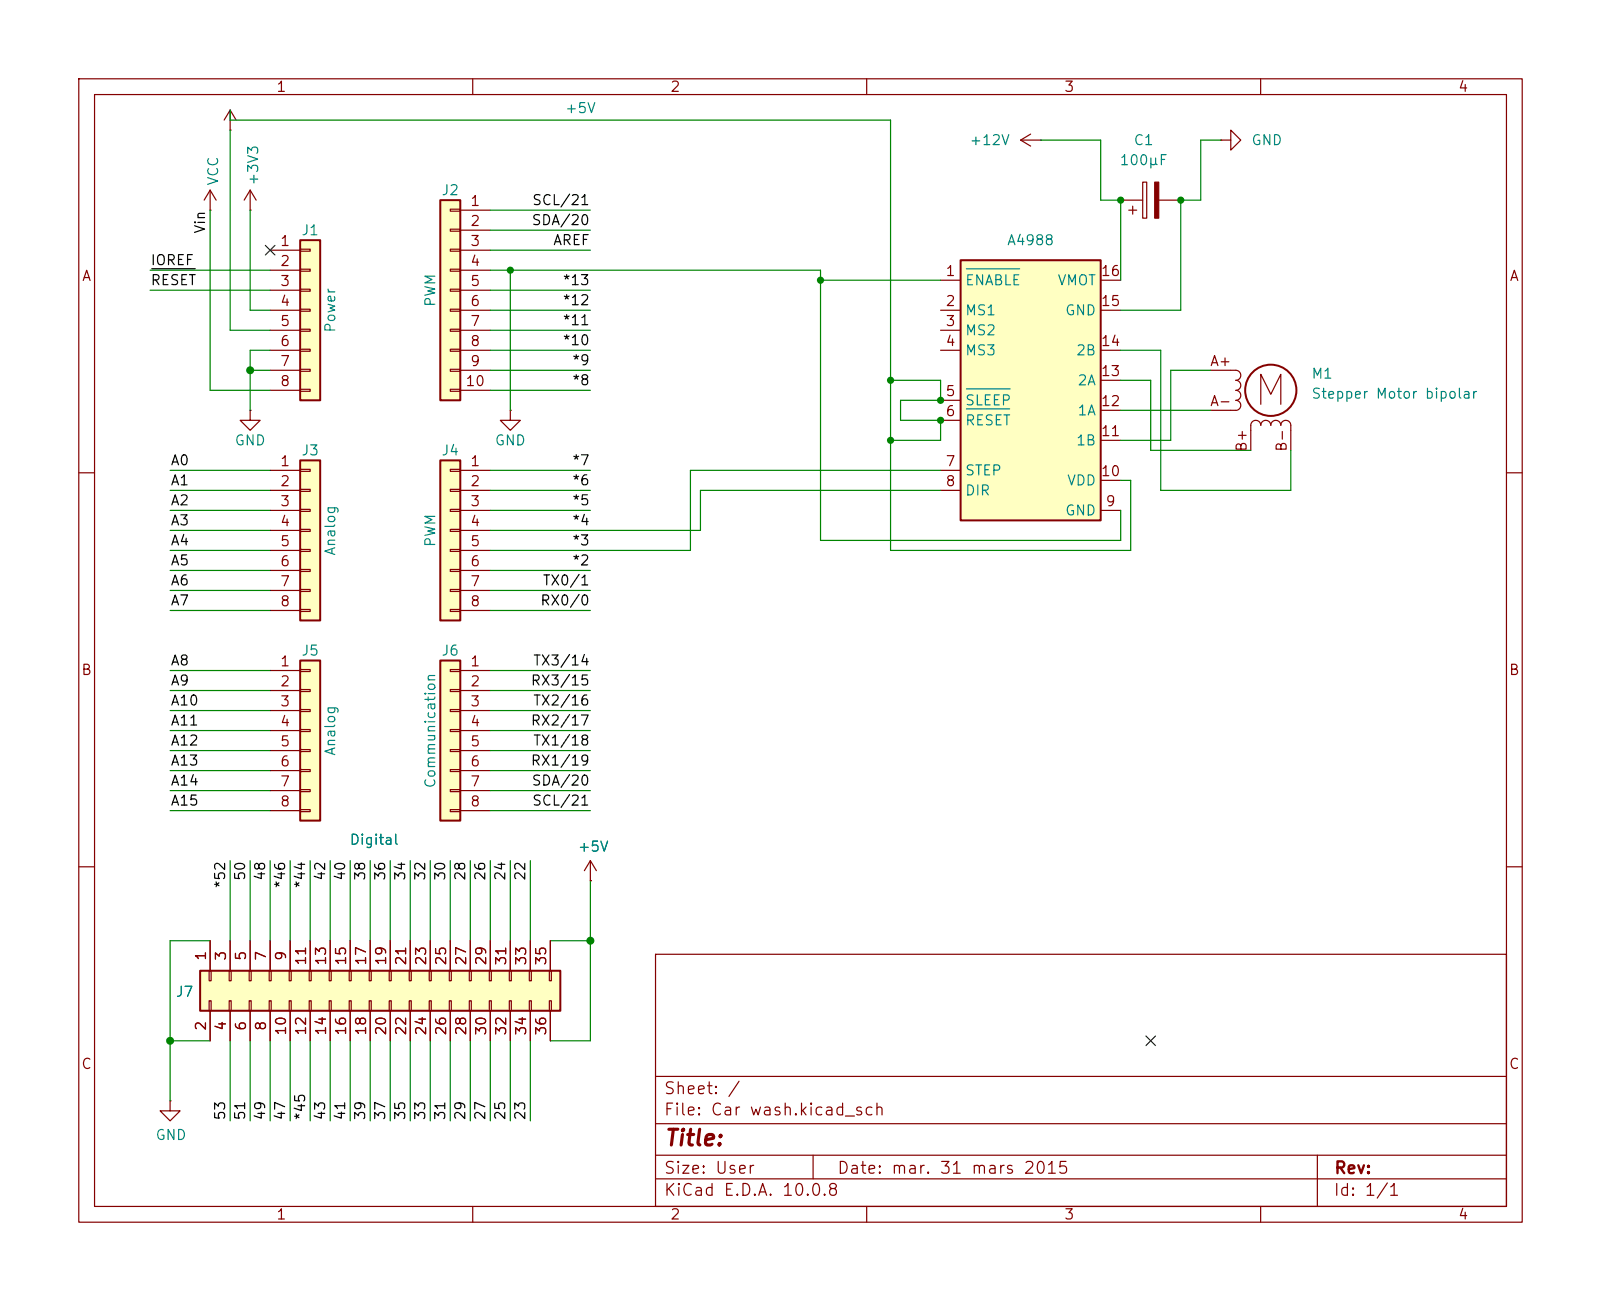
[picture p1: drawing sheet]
<svg xmlns="http://www.w3.org/2000/svg" width="203mm" height="165mm" viewBox="0 0 203 165" stroke-linecap="round" stroke-linejoin="round" font-family="sans-serif">
<g fill="none" stroke="#840000" stroke-width=".15">
<path d="M10 10h183.2v145.1h-183.2zM12 12h179.2v141.1h-179.2zM60 10v2M110 10v2M160 10v2M31.7 26.7h.1M31.7 24.1l-.7 1.3M31.7 24.1l.8 1.3M31.7 24.1v2.6M31.7 52.1v1.2h1.3l-1.3 1.3-1.2-1.3h1.2M31.7 52.1h.1M10 60h2"/>
<path d="M191.2 60h2M10 110h2M191.2 110h2M83.2 121.1h108v32h-108zM83.2 136.6h108M60 153.1v2M83.2 149.6h108M83.2 146.6h108M83.2 142.6h108M103.2 146.6v3M110 153.1v2M160 153.1v2"/>
<path d="M167.2 146.6v6.5"/>
</g>
<path d="M38.1 30.5h2.5v20.3h-2.5z" fill="#ffffc2"/>
<path d="M38.1 30.5h2.5v20.3h-2.5z" fill="none" stroke="#840000" stroke-width=".25"/>
<g fill="none" stroke="#840000" stroke-width=".15">
<path d="M34.3 31.8h3.8M34.3 34.3h3.8M34.3 36.8h3.8M34.3 39.4h3.8M38.1 31.6h1.3v.3h-1.3zM38.1 34.2h1.3v.2h-1.3zM38.1 36.7h1.3v.3h-1.3zM38.1 39.2h1.3v.3h-1.3zM34.3 41.9h3.8M34.3 44.5h3.8M34.3 47h3.8M34.3 49.5h3.8"/>
<path d="M38.1 41.8h1.3v.2h-1.3zM38.1 44.3h1.3v.3h-1.3zM38.1 46.9h1.3v.2h-1.3zM38.1 49.4h1.3v.3h-1.3zM74.9 111.8h.1M74.9 109.2l-.7 1.3M74.9 109.2l.8 1.3M74.9 109.2v2.6"/>
</g>
<path d="M55.9 25.4h2.5v25.4h-2.5z" fill="#ffffc2"/>
<path d="M55.9 25.4h2.5v25.4h-2.5z" fill="none" stroke="#840000" stroke-width=".25"/>
<g fill="none" stroke="#840000" stroke-width=".15">
<path d="M57.1 26.5h1.3v.3h-1.3zM57.1 29.1h1.3v.2h-1.3zM57.1 31.6h1.3v.3h-1.3zM57.1 34.2h1.3v.2h-1.3zM57.1 36.7h1.3v.3h-1.3zM57.1 39.2h1.3v.3h-1.3zM58.4 26.7h3.8M58.4 29.2h3.8M58.4 31.8h3.8M58.4 34.3h3.8M58.4 36.8h3.8M58.4 39.4h3.8"/>
<path d="M57.1 41.8h1.3v.2h-1.3zM57.1 44.3h1.3v.3h-1.3zM57.1 46.9h1.3v.2h-1.3zM57.1 49.4h1.3v.3h-1.3zM58.4 41.9h3.8M58.4 44.5h3.8M58.4 47h3.8M58.4 49.5h3.8M64.8 52.1v1.2h1.2l-1.2 1.3-1.3-1.3h1.3M64.8 52.1h.1"/>
</g>
<path d="M55.9 58.4h2.5v20.3h-2.5z" fill="#ffffc2"/>
<path d="M55.9 58.4h2.5v20.3h-2.5z" fill="none" stroke="#840000" stroke-width=".25"/>
<g fill="none" stroke="#840000" stroke-width=".15">
<path d="M57.1 59.6h1.3v.2h-1.3zM58.4 59.7h3.8M57.1 62.1h1.3v.3h-1.3zM57.1 64.6h1.3v.3h-1.3zM57.1 67.2h1.3v.2h-1.3zM57.1 69.7h1.3v.3h-1.3zM57.1 72.3h1.3v.2h-1.3zM57.1 74.8h1.3v.3h-1.3zM57.1 77.3h1.3v.3h-1.3zM58.4 62.2h3.8M58.4 64.8h3.8M58.4 67.3h3.8"/>
<path d="M58.4 69.9h3.8M58.4 72.4h3.8M58.4 74.9h3.8M58.4 77.5h3.8"/>
</g>
<path d="M38.1 58.4h2.5v20.3h-2.5z" fill="#ffffc2"/>
<g fill="none" stroke="#840000" stroke-width=".25">
<path d="M38.1 58.4h2.5v20.3h-2.5z"/>
<circle cx="161.3" cy="49.5" r="3.3"/>
</g>
<g fill="none" stroke="#840000" stroke-width=".15">
<path d="M29.2 16.5h.1M29.2 14l-.8 1.2M29.2 14l.8 1.2M29.2 14v2.5M129.5 17.8l1.3 .7M129.5 17.8h2.6M130.8 17l-1.3 .8M132.1 17.8h.1M154.9 17.8h1.3v-1.3l1.3 1.3-1.3 1.3v-1.3M154.9 17.8h.1M142.2 25.4h2.8M143.3 26.7h1"/>
<path d="M143.8 26.2v1M145 23.1h.5v4.6h-.5zM147.1 25.4h2.8M34.3 59.7h3.8M38.1 59.6h1.3v.2h-1.3zM153.7 47h3.1a.64 .64 0 0 1 .7 .6 .64 .64 0 0 1-.7 .7 .63 .63 0 0 1 .7 .6 .63 .63 0 0 1-.7 .6 .63 .63 0 0 1 .7 .7 .63 .63 0 0 1-.7 .6 .63 .63 0 0 1 .7 .6 .63 .63 0 0 1-.7 .7h-3.1M158.7 57.2v-3.2a.64 .64 0 0 1 .7-.7 .64 .64 0 0 1 .6 .7 .64 .64 0 0 1 .7-.7 .64 .64 0 0 1 .6 .7 .64 .64 0 0 1 .6-.7 .64 .64 0 0 1 .7 .7 .64 .64 0 0 1 .6-.7 .64 .64 0 0 1 .6 .7v3.2M160 51.3v-3.8l1.3 2.5 1.3-2.5v3.8M34.3 62.2h3.8M34.3 64.8h3.8M34.3 67.3h3.8M34.3 69.9h3.8"/>
<path d="M34.3 72.4h3.8M34.3 74.9h3.8M34.3 77.5h3.8M38.1 62.1h1.3v.3h-1.3zM38.1 64.6h1.3v.3h-1.3zM38.1 67.2h1.3v.2h-1.3zM38.1 69.7h1.3v.3h-1.3zM38.1 72.3h1.3v.2h-1.3zM38.1 74.8h1.3v.3h-1.3zM38.1 77.3h1.3v.3h-1.3zM21.6 139.7v1.3h1.3l-1.3 1.2-1.3-1.2h1.3M21.6 139.7h.1"/>
</g>
<path d="M146.6 23.1h.5v4.6h-.5z" fill="#840000" stroke="#840000" stroke-width=".15"/>
<path d="M55.9 83.8h2.5v20.3h-2.5z" fill="#ffffc2"/>
<path d="M55.9 83.8h2.5v20.3h-2.5z" fill="none" stroke="#840000" stroke-width=".25"/>
<g fill="none" stroke="#840000" stroke-width=".15">
<path d="M57.1 85h1.3v.2h-1.3zM57.1 87.5h1.3v.3h-1.3zM57.1 90h1.3v.3h-1.3zM57.1 92.6h1.3v.2h-1.3zM57.1 95.1h1.3v.3h-1.3zM57.1 97.7h1.3v.2h-1.3zM58.4 85.1h3.8M58.4 87.6h3.8M58.4 90.2h3.8M58.4 92.7h3.8M58.4 95.3h3.8M58.4 97.8h3.8"/>
<path d="M57.1 100.2h1.3v.3h-1.3zM57.1 102.7h1.3v.3h-1.3zM58.4 100.3h3.8M58.4 102.9h3.8"/>
</g>
<path d="M38.1 83.8h2.5v20.3h-2.5z" fill="#ffffc2"/>
<path d="M38.1 83.8h2.5v20.3h-2.5z" fill="none" stroke="#840000" stroke-width=".25"/>
<g fill="none" stroke="#840000" stroke-width=".15">
<path d="M34.3 85.1h3.8M34.3 87.6h3.8M34.3 90.2h3.8M34.3 92.7h3.8M34.3 95.3h3.8M34.3 97.8h3.8M38.1 85h1.3v.2h-1.3zM38.1 87.5h1.3v.3h-1.3zM38.1 90h1.3v.3h-1.3zM38.1 92.6h1.3v.2h-1.3zM38.1 95.1h1.3v.3h-1.3zM38.1 97.7h1.3v.2h-1.3z"/>
<path d="M34.3 100.3h3.8M34.3 102.9h3.8M38.1 100.2h1.3v.3h-1.3zM38.1 102.7h1.3v.3h-1.3z"/>
</g>
<path d="M121.9 33h17.8v33h-17.8z" fill="#ffffc2"/>
<path d="M121.9 33h17.8v33h-17.8z" fill="none" stroke="#840000" stroke-width=".25"/>
<g fill="none" stroke="#840000" stroke-width=".15">
<path d="M119.4 35.6h2.5M119.4 39.4h2.5M139.7 35.6h2.5M139.7 39.4h2.5M119.4 41.9h2.5M119.4 44.5h2.5M119.4 50.8h2.5M119.4 53.3h2.5M119.4 59.7h2.5M139.7 44.5h2.5M139.7 55.9h2.5M139.7 52.1h2.5"/>
<path d="M139.7 48.3h2.5M119.4 62.2h2.5M139.7 64.8h2.5M139.7 61h2.5"/>
</g>
<path d="M122.7 34.1h6.7M122.7 49.4h5.5M122.7 51.9h5.4" fill="none" stroke="#008484" stroke-width=".15"/>
<path d="M25.4 123.2h45.7v5.1h-45.7z" fill="#ffffc2"/>
<path d="M25.4 123.2h45.7v5.1h-45.7z" fill="none" stroke="#840000" stroke-width=".25"/>
<g fill="none" stroke="#840000" stroke-width=".15">
<path d="M26.7 26.7h.1M26.7 24.1v2.6M26.7 24.1l-.8 1.3M26.7 24.1l.7 1.3M26.7 119.4v3.8M29.2 119.4v3.8M31.7 119.4v3.8M34.3 119.4v3.8M36.8 119.4v3.8M39.4 119.4v3.8M41.9 119.4v3.8M44.4 119.4v3.8"/>
<path d="M47 119.4v3.8M49.5 119.4v3.8M52.1 119.4v3.8M54.6 119.4v3.8M57.1 119.4v3.8M59.7 119.4v3.8M62.2 119.4v3.8M64.8 119.4v3.8M67.3 119.4v3.8M69.8 119.4v3.8M74.9 111.8h.1M26.5 123.2h.3v1.3h-.3z"/>
<path d="M26.5 127h.3v1.3h-.3zM26.7 128.3v3.8M29.1 123.2h.2v1.3h-.2zM29.1 127h.2v1.3h-.2zM29.2 128.3v3.8M31.6 123.2h.3v1.3h-.3zM31.6 127h.3v1.3h-.3zM31.7 128.3v3.8M34.2 123.2h.2v1.3h-.2zM34.2 127h.2v1.3h-.2zM34.3 128.3v3.8M36.7 123.2h.3v1.3h-.3z"/>
<path d="M36.7 127h.3v1.3h-.3zM36.8 128.3v3.8M39.2 123.2h.3v1.3h-.3zM39.2 127h.3v1.3h-.3zM39.4 128.3v3.8M41.8 123.2h.2v1.3h-.2zM41.8 127h.2v1.3h-.2zM41.9 128.3v3.8M44.3 123.2h.3v1.3h-.3zM44.3 127h.3v1.3h-.3zM44.4 128.3v3.8M46.9 123.2h.2v1.3h-.2z"/>
<path d="M46.9 127h.2v1.3h-.2zM47 128.3v3.8M49.4 123.2h.3v1.3h-.3zM49.4 127h.3v1.3h-.3zM49.5 128.3v3.8M51.9 123.2h.3v1.3h-.3zM51.9 127h.3v1.3h-.3zM52.1 128.3v3.8M54.5 123.2h.2v1.3h-.2zM54.5 127h.2v1.3h-.2zM54.6 128.3v3.8M57 123.2h.3v1.3h-.3z"/>
<path d="M57 127h.3v1.3h-.3zM57.1 128.3v3.8M59.6 123.2h.2v1.3h-.2zM59.6 127h.2v1.3h-.2zM59.7 128.3v3.8M62.1 123.2h.3v1.3h-.3zM62.1 127h.3v1.3h-.3zM62.2 128.3v3.8M64.6 123.2h.3v1.3h-.3zM64.6 127h.3v1.3h-.3zM64.8 128.3v3.8M67.2 123.2h.2v1.3h-.2z"/>
<path d="M67.2 127h.2v1.3h-.2zM67.3 128.3v3.8M69.7 123.2h.3v1.3h-.3zM69.7 127h.3v1.3h-.3zM69.8 128.3v3.8"/>
</g>
<path d="M19.3 34.1h5.5" fill="none" stroke="#000" stroke-width=".15"/>
<g fill="none" stroke="#008400" stroke-width=".15">
<path d="M29.2 14v1.2h83.8v54.7h30.5v-8.9h-1.3M29.2 16.5v25.4h5.1M132.1 17.8h7.6v7.6h2.5v10.2M154.9 17.8h-2.5v7.6h-2.5v14h-7.7M19 36.8h15.3M19 34.3h15.3M26.7 26.7v22.8h7.6M31.7 26.7v12.7h2.6M62.2 34.3h41.9v34.3h38.1v-3.8M62.2 36.8h12.7M62.2 39.4h12.7M62.2 31.8h12.7"/>
<path d="M62.2 29.2h12.7M62.2 26.7h12.7M64.8 34.3v17.8M104.1 35.6h15.3M21.6 59.7h12.7M31.7 47h2.6M34.3 44.5h-2.6v7.6M62.2 44.5h12.7M62.2 59.7h12.7M62.2 47h12.7M62.2 41.9h12.7M62.2 49.5h12.7"/>
<path d="M113 48.3h6.4v2.5h-5.1v2.5h5.1v2.6h-6.4M119.4 59.7h-31.8v10.2h-25.4M142.2 44.5h5.1v17.7h16.5v-5M142.2 48.3h3.8v8.9h12.7M142.2 52.1h11.5M153.7 47h-5.1v8.9h-6.4M21.6 62.2h12.7M21.6 67.3h12.7M21.6 69.9h12.7M21.6 74.9h12.7M21.6 72.4h12.7M21.6 64.8h12.7"/>
<path d="M21.6 77.5h12.7M62.2 62.2h12.7M62.2 74.9h12.7M62.2 72.4h12.7M62.2 64.8h12.7M62.2 77.5h12.7M119.4 62.2h-30.5v5.1h-26.7M21.6 87.6h12.7M21.6 85.1h12.7M21.6 95.3h12.7M21.6 92.7h12.7M21.6 90.2h12.7"/>
<path d="M21.6 97.8h12.7M62.2 87.6h12.7M62.2 85.1h12.7M62.2 95.3h12.7M62.2 92.7h12.7M62.2 90.2h12.7M62.2 97.8h12.7M21.6 102.9h12.7M21.6 100.3h12.7M26.7 119.4h-5.1v20.3M29.2 109.2v10.2M31.7 109.2v10.2"/>
<path d="M34.3 109.2v10.2M36.8 109.2v10.2M39.4 109.2v10.2M41.9 109.2v10.2M44.4 109.2v10.2M47 109.2v10.2M49.5 109.2v10.2M52.1 109.2v10.2M54.6 109.2v10.2M57.1 109.2v10.2M59.7 109.2v10.2M62.2 102.9h12.7"/>
<path d="M62.2 100.3h12.7M62.2 109.2v10.2M64.8 109.2v10.2M67.3 109.2v10.2M69.8 119.4h5.1M74.9 111.8v20.3h-5.1M21.6 132.1h5.1M29.2 132.1v10.1M31.7 132.1v10.1M34.3 132.1v10.1M36.8 132.1v10.1M39.4 132.1v10.1"/>
<path d="M41.9 132.1v10.1M44.4 132.1v10.1M47 132.1v10.1M49.5 132.1v10.1M52.1 132.1v10.1M54.6 132.1v10.1M57.1 132.1v10.1M59.7 132.1v10.1M62.2 132.1v10.1M64.8 132.1v10.1M67.3 132.1v10.1"/>
</g>
<path d="M33.7 31.1l1.2 1.3M34.9 31.1l-1.2 1.3M145.4 131.5l1.3 1.2M146.7 131.5l-1.3 1.2" fill="none" stroke="#000084" stroke-width=".15"/>
<g fill="#008400">
<circle cx="74.9" cy="119.4" r=".51"/>
<circle cx="31.8" cy="47" r=".51"/>
<circle cx="21.6" cy="132.1" r=".51"/>
<circle cx="64.8" cy="34.3" r=".46"/>
<circle cx="104.1" cy="35.6" r=".46"/>
<circle cx="113" cy="55.9" r=".46"/>
<circle cx="113" cy="48.3" r=".46"/>
<circle cx="142.2" cy="25.4" r=".46"/>
<circle cx="149.9" cy="25.4" r=".46"/>
<circle cx="119.4" cy="50.8" r=".46"/>
<circle cx="119.4" cy="53.3" r=".46"/>
</g>
<text font-size="2" fill="#840000" x="84.2" y="145.9">Title:</text>
<g font-size="1.5" fill="#840000">
<text x="84.2" y="141.9">File: Car wash.kicad_sch</text>
<text x="84.2" y="139.2">Sheet: /</text>
<text x="84.2" y="149.3">Size: User</text>
<text x="106.2" y="149.3">Date: mar. 31 mars 2015</text>
<text x="169.2" y="149.3">Rev:</text>
<text x="84.2" y="152.1">KiCad E.D.A. 10.0.8</text>
<text x="169.2" y="152.1">Id: 1/1</text>
</g>
<g font-size="1.3" fill="#840000">
<text x="35" y="12">1</text>
<text x="85" y="12">2</text>
<text x="135" y="12">3</text>
<text x="185" y="12">4</text>
<text x="59.6" y="26.5">1</text>
<text x="59.6" y="29">2</text>
<text x="10.3" y="36">A</text>
<text x="35.5" y="31.5">1</text>
<text x="35.5" y="34.1">2</text>
<text x="59.6" y="31.5">3</text>
<text x="59.6" y="34.1">4</text>
<text x="119.9" y="35.3">1</text>
<text x="139.6" y="35.3">16</text>
<text x="191.5" y="36">A</text>
<text x="35.5" y="36.6">3</text>
<text x="35.5" y="39.2">4</text>
<text x="35.5" y="41.7">5</text>
<text x="59.6" y="36.6">5</text>
<text x="59.6" y="39.2">6</text>
<text x="59.6" y="41.7">7</text>
<text x="119.9" y="39.2">2</text>
<text x="119.9" y="41.7">3</text>
<text x="139.6" y="39.2">15</text>
<text x="35.5" y="44.2">6</text>
<text x="35.5" y="46.8">7</text>
<text x="59.6" y="44.2">8</text>
<text x="59.6" y="46.8">9</text>
<text x="119.9" y="44.2">4</text>
<text x="139.6" y="44.2">14</text>
<text x="153.5" y="46.8">A+</text>
<text x="35.5" y="49.3">8</text>
<text x="59" y="49.3">10</text>
<text x="119.9" y="50.6">5</text>
<text x="119.9" y="53.1">6</text>
<text x="139.6" y="51.9">12</text>
<text x="139.6" y="48">13</text>
<text x="153.5" y="51.9">A-</text>
<text x="35.5" y="59.5">1</text>
<text x="59.6" y="59.5">1</text>
<text x="119.9" y="59.5">7</text>
<text x="139.6" y="55.7">11</text>
<text x="158.5" y="57.4" transform="rotate(-90 158.5 57.4)">B+</text>
<text x="163.6" y="57.4" transform="rotate(-90 163.6 57.4)">B-</text>
<text x="35.5" y="62">2</text>
<text x="35.5" y="64.6">3</text>
<text x="59.6" y="62">2</text>
<text x="59.6" y="64.6">3</text>
<text x="119.9" y="62">8</text>
<text x="139.6" y="60.7">10</text>
<text x="140.2" y="64.6">9</text>
<text x="35.5" y="67.1">4</text>
<text x="35.5" y="69.6">5</text>
<text x="59.6" y="67.1">4</text>
<text x="59.6" y="69.6">5</text>
<text x="35.5" y="72.2">6</text>
<text x="35.5" y="74.7">7</text>
<text x="35.5" y="77.3">8</text>
<text x="59.6" y="72.2">6</text>
<text x="59.6" y="74.7">7</text>
<text x="59.6" y="77.3">8</text>
<text x="10.2" y="86">B</text>
<text x="35.5" y="84.9">1</text>
<text x="35.5" y="87.4">2</text>
<text x="35.5" y="90">3</text>
<text x="59.6" y="84.9">1</text>
<text x="59.6" y="87.4">2</text>
<text x="59.6" y="90">3</text>
<text x="191.4" y="86">B</text>
<text x="35.5" y="92.5">4</text>
<text x="35.5" y="95">5</text>
<text x="59.6" y="92.5">4</text>
<text x="59.6" y="95">5</text>
<text x="35.5" y="97.6">6</text>
<text x="35.5" y="100.1">7</text>
<text x="59.6" y="97.6">6</text>
<text x="59.6" y="100.1">7</text>
<text x="35.5" y="102.7">8</text>
<text x="59.6" y="102.7">8</text>
<text x="26.5" y="122" transform="rotate(-90 26.5 122)">1</text>
<text x="29" y="122" transform="rotate(-90 29 122)">3</text>
<text x="31.5" y="122" transform="rotate(-90 31.5 122)">5</text>
<text x="34.1" y="122" transform="rotate(-90 34.1 122)">7</text>
<text x="36.6" y="122" transform="rotate(-90 36.6 122)">9</text>
<text x="39.2" y="122.6" transform="rotate(-90 39.2 122.6)">11</text>
<text x="41.7" y="122.6" transform="rotate(-90 41.7 122.6)">13</text>
<text x="44.2" y="122.6" transform="rotate(-90 44.2 122.6)">15</text>
<text x="46.8" y="122.6" transform="rotate(-90 46.8 122.6)">17</text>
<text x="49.3" y="122.6" transform="rotate(-90 49.3 122.6)">19</text>
<text x="51.9" y="122.6" transform="rotate(-90 51.9 122.6)">21</text>
<text x="54.4" y="122.6" transform="rotate(-90 54.4 122.6)">23</text>
<text x="56.9" y="122.6" transform="rotate(-90 56.9 122.6)">25</text>
<text x="59.5" y="122.6" transform="rotate(-90 59.5 122.6)">27</text>
<text x="62" y="122.6" transform="rotate(-90 62 122.6)">29</text>
<text x="64.6" y="122.6" transform="rotate(-90 64.6 122.6)">31</text>
<text x="67.1" y="122.6" transform="rotate(-90 67.1 122.6)">33</text>
<text x="69.6" y="122.6" transform="rotate(-90 69.6 122.6)">35</text>
<text x="26.5" y="130.9" transform="rotate(-90 26.5 130.9)">2</text>
<text x="29" y="130.9" transform="rotate(-90 29 130.9)">4</text>
<text x="31.5" y="130.9" transform="rotate(-90 31.5 130.9)">6</text>
<text x="34.1" y="130.9" transform="rotate(-90 34.1 130.9)">8</text>
<text x="36.6" y="131.5" transform="rotate(-90 36.6 131.5)">10</text>
<text x="39.2" y="131.5" transform="rotate(-90 39.2 131.5)">12</text>
<text x="41.7" y="131.5" transform="rotate(-90 41.7 131.5)">14</text>
<text x="44.2" y="131.5" transform="rotate(-90 44.2 131.5)">16</text>
<text x="46.8" y="131.5" transform="rotate(-90 46.8 131.5)">18</text>
<text x="49.3" y="131.5" transform="rotate(-90 49.3 131.5)">20</text>
<text x="51.9" y="131.5" transform="rotate(-90 51.9 131.5)">22</text>
<text x="54.4" y="131.5" transform="rotate(-90 54.4 131.5)">24</text>
<text x="56.9" y="131.5" transform="rotate(-90 56.9 131.5)">26</text>
<text x="59.5" y="131.5" transform="rotate(-90 59.5 131.5)">28</text>
<text x="62" y="131.5" transform="rotate(-90 62 131.5)">30</text>
<text x="64.6" y="131.5" transform="rotate(-90 64.6 131.5)">32</text>
<text x="67.1" y="131.5" transform="rotate(-90 67.1 131.5)">34</text>
<text x="69.6" y="131.5" transform="rotate(-90 69.6 131.5)">36</text>
<text x="10.2" y="136">C</text>
<text x="191.4" y="136">C</text>
<text x="35" y="155.1">1</text>
<text x="85" y="155.1">2</text>
<text x="135" y="155.1">3</text>
<text x="185" y="155.1">4</text>
</g>
<g font-size="1.3" fill="#008484">
<text x="71.6" y="14.7">+5V</text>
<text x="28" y="23.6" transform="rotate(-90 28 23.6)">VCC</text>
<text x="33.1" y="23.6" transform="rotate(-90 33.1 23.6)">+3V3</text>
<text x="123" y="18.7">+12V</text>
<text x="142" y="21.3">100µF</text>
<text x="143.8" y="18.7">C1</text>
<text x="158.7" y="18.7">GND</text>
<text x="55.9" y="25.1">J2</text>
<text x="38.2" y="30.2">J1</text>
<text x="127.7" y="31.4">A4988</text>
<text x="55.6" y="39" transform="rotate(-90 55.6 39)">PWM</text>
<text x="122.4" y="36.5">ENABLE</text>
<text x="122.4" y="40.3">MS1</text>
<text x="134.1" y="36.5">VMOT</text>
<text x="135.1" y="40.3">GND</text>
<text x="42.9" y="42.3" transform="rotate(-90 42.9 42.3)">Power</text>
<text x="122.4" y="42.9">MS2</text>
<text x="122.4" y="45.4">MS3</text>
<text x="136.5" y="45.4">2B</text>
<text x="122.4" y="51.8">SLEEP</text>
<text x="136.7" y="53">1A</text>
<text x="136.7" y="49.2">2A</text>
<text x="166.4" y="48.4">M1</text>
<text x="166.4" y="50.9">Stepper Motor bipolar</text>
<text x="29.7" y="56.8">GND</text>
<text x="38.2" y="58.1">J3</text>
<text x="55.9" y="58.1">J4</text>
<text x="62.7" y="56.8">GND</text>
<text x="122.4" y="54.3">RESET</text>
<text x="136.5" y="56.8">1B</text>
<text x="122.4" y="60.7">STEP</text>
<text x="122.4" y="63.2">DIR</text>
<text x="135.1" y="65.7">GND</text>
<text x="135.3" y="61.9">VDD</text>
<text x="42.9" y="70.6" transform="rotate(-90 42.9 70.6)">Analog</text>
<text x="55.6" y="69.5" transform="rotate(-90 55.6 69.5)">PWM</text>
<text x="38.2" y="83.5">J5</text>
<text x="55.9" y="83.5">J6</text>
<text x="42.9" y="96" transform="rotate(-90 42.9 96)">Analog</text>
<text x="55.6" y="100.1" transform="rotate(-90 55.6 100.1)">Communication</text>
<text x="44.3" y="107.5">Digital</text>
<text x="73.2" y="108.4">+5V</text>
<text x="22.2" y="126.8">J7</text>
<text x="19.6" y="145">GND</text>
</g>
<g font-size="1.3">
<text x="26.4" y="29.7" transform="rotate(-90 26.4 29.7)">Vin</text>
<text x="67.4" y="28.9">SDA/20</text>
<text x="67.4" y="26.4">SCL/21</text>
<text x="19" y="34">IOREF</text>
<text x="70.1" y="31.4">AREF</text>
<text x="19" y="36.5">RESET</text>
<text x="71.3" y="39.1">*12</text>
<text x="71.3" y="41.6">*11</text>
<text x="71.3" y="36.5">*13</text>
<text x="71.3" y="44.1">*10</text>
<text x="72.5" y="46.7">*9</text>
<text x="72.5" y="49.2">*8</text>
<text x="21.6" y="59.4">A0</text>
<text x="72.5" y="59.4">*7</text>
<text x="21.6" y="61.9">A1</text>
<text x="21.6" y="64.5">A2</text>
<text x="72.5" y="64.5">*5</text>
<text x="72.5" y="61.9">*6</text>
<text x="21.6" y="69.5">A4</text>
<text x="21.6" y="67">A3</text>
<text x="72.5" y="67">*4</text>
<text x="72.5" y="69.5">*3</text>
<text x="21.6" y="77.2">A7</text>
<text x="21.6" y="74.6">A6</text>
<text x="21.6" y="72.1">A5</text>
<text x="68.5" y="77.2">RX0/0</text>
<text x="68.8" y="74.6">TX0/1</text>
<text x="72.5" y="72.1">*2</text>
<text x="21.6" y="87.3">A9</text>
<text x="21.6" y="84.8">A8</text>
<text x="21.6" y="89.9">A10</text>
<text x="67.3" y="87.3">RX3/15</text>
<text x="67.6" y="84.8">TX3/14</text>
<text x="67.6" y="89.9">TX2/16</text>
<text x="21.6" y="92.4">A11</text>
<text x="21.6" y="94.9">A12</text>
<text x="67.3" y="92.4">RX2/17</text>
<text x="67.6" y="94.9">TX1/18</text>
<text x="21.6" y="100">A14</text>
<text x="21.6" y="97.5">A13</text>
<text x="67.3" y="97.5">RX1/19</text>
<text x="67.4" y="100">SDA/20</text>
<text x="21.6" y="102.6">A15</text>
<text x="67.4" y="102.6">SCL/21</text>
<text x="28.9" y="112.8" transform="rotate(-90 28.9 112.8)">*52</text>
<text x="31.4" y="111.9" transform="rotate(-90 31.4 111.9)">50</text>
<text x="34" y="111.9" transform="rotate(-90 34 111.9)">48</text>
<text x="36.5" y="112.8" transform="rotate(-90 36.5 112.8)">*46</text>
<text x="39.1" y="112.8" transform="rotate(-90 39.1 112.8)">*44</text>
<text x="41.6" y="111.9" transform="rotate(-90 41.6 111.9)">42</text>
<text x="44.1" y="111.9" transform="rotate(-90 44.1 111.9)">40</text>
<text x="46.7" y="111.9" transform="rotate(-90 46.7 111.9)">38</text>
<text x="49.2" y="111.9" transform="rotate(-90 49.2 111.9)">36</text>
<text x="51.8" y="111.9" transform="rotate(-90 51.8 111.9)">34</text>
<text x="54.3" y="111.9" transform="rotate(-90 54.3 111.9)">32</text>
<text x="56.8" y="111.9" transform="rotate(-90 56.8 111.9)">30</text>
<text x="59.4" y="111.9" transform="rotate(-90 59.4 111.9)">28</text>
<text x="61.9" y="111.9" transform="rotate(-90 61.9 111.9)">26</text>
<text x="64.5" y="111.9" transform="rotate(-90 64.5 111.9)">24</text>
<text x="67" y="111.9" transform="rotate(-90 67 111.9)">22</text>
<text x="28.9" y="142.3" transform="rotate(-90 28.9 142.3)">53</text>
<text x="31.4" y="142.3" transform="rotate(-90 31.4 142.3)">51</text>
<text x="34" y="142.3" transform="rotate(-90 34 142.3)">49</text>
<text x="36.5" y="142.3" transform="rotate(-90 36.5 142.3)">47</text>
<text x="39.1" y="142.3" transform="rotate(-90 39.1 142.3)">*45</text>
<text x="41.6" y="142.3" transform="rotate(-90 41.6 142.3)">43</text>
<text x="44.1" y="142.3" transform="rotate(-90 44.1 142.3)">41</text>
<text x="46.7" y="142.3" transform="rotate(-90 46.7 142.3)">39</text>
<text x="49.2" y="142.3" transform="rotate(-90 49.2 142.3)">37</text>
<text x="51.8" y="142.3" transform="rotate(-90 51.8 142.3)">35</text>
<text x="54.3" y="142.3" transform="rotate(-90 54.3 142.3)">33</text>
<text x="56.8" y="142.3" transform="rotate(-90 56.8 142.3)">31</text>
<text x="59.4" y="142.3" transform="rotate(-90 59.4 142.3)">29</text>
<text x="61.9" y="142.3" transform="rotate(-90 61.9 142.3)">27</text>
<text x="64.5" y="142.3" transform="rotate(-90 64.5 142.3)">25</text>
<text x="67" y="142.3" transform="rotate(-90 67 142.3)">23</text>
</g>
</svg>
